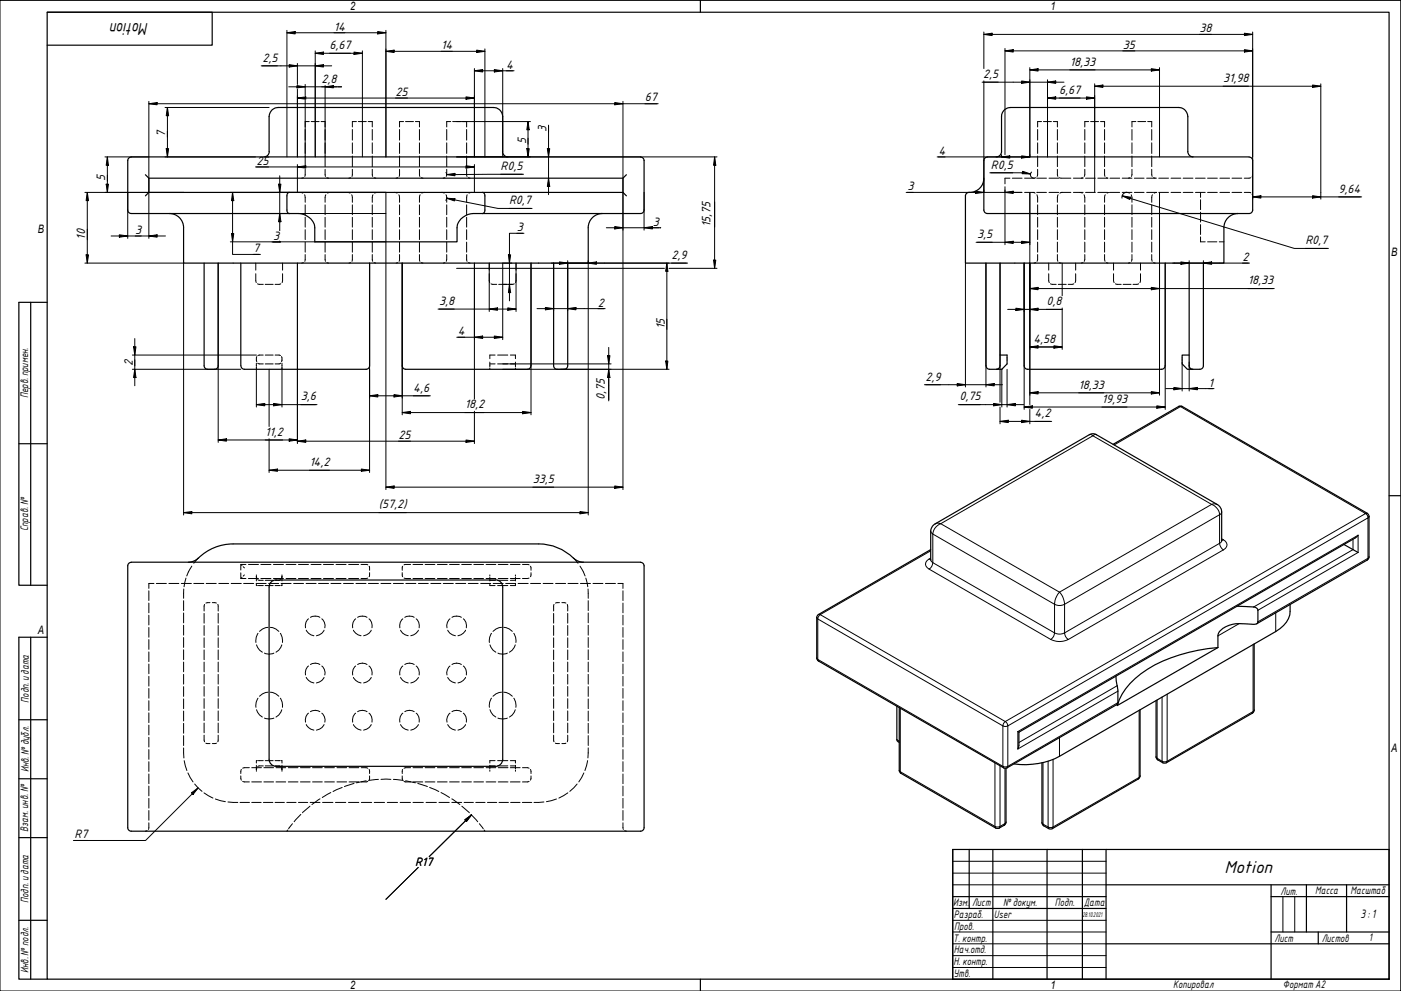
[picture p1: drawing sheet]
<svg xmlns="http://www.w3.org/2000/svg" width="594mm" height="420mm" viewBox="0 0 594 420" stroke-linecap="round" stroke-linejoin="round" font-family="sans-serif">
<g fill="none" stroke="#000" stroke-width=".51">
<path d="M61.7 74.1l1.4 1.4v6.1M63.1 75.5h201.1M114.1 64.3v-14.9a3.9 3.9 0 0 1 3.9-3.8h91.2a3.9 3.9 0 0 1 4 3.8v14.9M114.2 64.3l-.7 1.6-1.6 .6M213.1 64.3l.7 1.6 1.6 .6M265.6 74.1l-1.4 1.4v6.1M271.6 66.6l.9 .3 .6 1.2v20.9l-.6 1.2-.9 .3M271.7 66.5l-216 .1-.9 .3-.6 .7v21.4l.3 .9 .7 .6h71.5a6.8 6.8 0 0 1 6.8 6.1v5.9h60.3v-5.9a6.8 6.8 0 0 1 6.8-6.1h71.1M417.2 75.6a6.2 6.2 0 0 1-6.8 6.1l-.7 .5-.3 .9M418.7 66.5h111M418.7 66.6l-.9 .3-.6 1.2v20.9l.3 .9 1.2 .6M424.7 64.3l-.7 1.6-1.6 .6"/>
<path d="M424.7 64.3v-14.9a3.8 3.8 0 0 1 3.9-3.8h71.1a3.9 3.9 0 0 1 4 3.8v14.9M503.7 64.3l.6 1.6 1.6 .6M529.7 66.6l.9 .3 .6 1.2v20.9l-.6 1.2-.9 .3M122.7 81.6a1.26 1.26 0 0 0-1 1.4v6.1a1.26 1.26 0 0 0 1 1.4M122.7 81.6h-59.6l-1.4 1.4M122.7 81.6h81.9M204.6 81.6a1.26 1.26 0 0 1 1 1.4v6.1a1.26 1.26 0 0 1-1 1.4M204.6 81.6h59.6l1.4 1.4M255.4 90.5a6 6 0 0 0-6 6.1v14.9h-171.5v-15a6 6 0 0 0-6-6M409.4 83v28.5h109.6v-14.9a6 6 0 0 1 6-6.1M418.7 90.5h111M86.6 111.5v43.6l.2 .9 1.2 .6"/>
<path d="M92.5 111.5v43.6l-.3 .9-.7 .5-3.5 .1M102.1 111.5v43.5M156.7 111.5v43.6l-.6 1.2-.9 .3M170.6 111.5v43.6l.6 1.2 .9 .3h51.5M225.2 111.5v43.5M234.8 111.5v43.6l.2 .9 1.3 .6M240.7 111.5v43.6l-.3 .9-.7 .5-3.5 .1M418.1 111.5v43.5a1.52 1.52 0 0 0 1.4 1.6h5.3l2.2-2.3v-3.8h-2.9M424.1 111.5v43.5a1.52 1.52 0 0 1-1.5 1.6M434.3 111.5v43.6l.3 .9 1.2 .6M494.1 111.5v43.5M504.3 111.5v43.6l.2 .9 1.2 .6"/>
<path d="M510.3 111.5v43.6l-.6 1.2-.9 .3M102.2 155.1l.3 .9 1.2 .6h51.6M225.1 155.1l-.6 1.2-.9 .3M494 155.1l-.6 1.2-.9 .3h-56.8M504.3 150.5h-3v3.8l2.2 2.3h5.3M499.8 172.3h1.5M499.8 172.3l-27.8 16.1M501.3 172.3l78.5 45.4 .7 .9v17.5l-.4 1.1-47.2 27.3M461.9 184.3l-65.3 37.8a3.6 3.6 0 0 0-1.9 3.1v12.3M461.9 184.3l1.6-.4 1.5 .4M464.9 184.3l51.3 29.6a3.6 3.6 0 0 1 1.8 3.1l.1 12.3M55.6 238.4h216.1"/>
<path d="M55.7 238.4l-.9 .3-.6 1.2v111l.6 1.2 .9 .3h216M84.1 236.6l-2.3 1.4-1.9 .4M98.8 230.6a21 21 0 0 0-14.7 6.1M98.9 230.6h129.5a21 21 0 0 1 14.8 6.1M243.2 236.6l1.6 1.2 2.6 .6M271.6 238.4l1.2 .6 .3 .9v111l-.3 .9-1.2 .6M394.7 233l-47.6 27.5-.8 1.3M569.9 230.9l6 3.3M575.9 226.9l-1.1 1.1-142.7 82.4v5.7l-.5 1.4M117.2 245.9h92.9M210.2 245.9l1.3 .3 1 .8 .7 1.9v73l-.7 1.9-1 .8-1.3 .3h-93l-2-.7-.8-1-.3-1.3v-73l.7-1.9 1-.8 1.3-.3M524.6 257l7 .3a1.8 1.8 0 0 1 1.8 1.4v4.9a1.39 1.39 0 0 1-1.8 1.1 23.8 23.8 0 0 0-10.5 .5 5.8 5.8 0 0 0-4.7 4.4v5"/>
<path d="M547.1 256.3a10.6 10.6 0 0 1-6.1 11.5l-91.7 52.9a32.1 32.1 0 0 1-19.3 3.2M346.3 279l.8 1.3 78.5 45.2M346.3 261.8v17.1M516.4 274.6a66 66 0 0 0-32.5 11 25.9 25.9 0 0 0-10.1 13.5M516.4 274.6l-42.6 24.5M531.8 273v28.1l-.7 1.3M380.3 299.4v14.2l.1 .5 .9 .6M473.2 286.7l.8 5.8v6l-47 27h-1.4M473.8 298.6v.5M490.2 297v23.9l.5 1 2.4 1.5M381.3 300v26.6l.5 1 40.8 23.6 1.1-.1 2.1-1.2 .7-.9 .1-23.3M431.6 310.2l.5 .2"/>
<path d="M483.4 300.9v28l-.7 1.3M531.1 302.4l-36.5 21M441.8 323.4v25.4l.5 1.1 2.8 1.6 1.1-.2 36.5-21.1M493.1 323.4h1.5"/>
</g>
<g fill="none" stroke="#000" stroke-width=".42">
<path d="M129.4 54.9v4.5M131.1 51.5h-1.7v2.3M132 51.5h3.3M136.1 51.5h1.8v2.3M137.9 54.9v4.5M149.4 54.9v4.5M151.1 51.5h-1.7v2.3M152 51.5h3.3M156.1 51.5h1.8v2.3M157.9 54.9v4.5M169.4 54.9v4.5M171.1 51.5h-1.7v2.3"/>
<path d="M172 51.5h3.3M176.1 51.5h1.8v2.3M177.9 54.9v4.5M189.4 54.9v4.5M191.1 51.5h-1.7v2.3M192 51.5h3.3M196.2 51.5h1.7v2.3M197.9 54.9v4.5M440 54.9v4.5M441.6 51.5h-1.6v2.3M442.5 51.5h3.3M446.7 51.5h1.7v2.3"/>
<path d="M448.4 54.9v4.5M460 54.9v4.5M461.6 51.5h-1.6v2.3M462.5 51.5h3.3M466.7 51.5h1.7v2.3M468.4 54.9v4.5M480 54.9v4.5M481.6 51.5h-1.6v2.3M482.5 51.5h3.3M486.7 51.5h1.7v2.3M488.4 54.9v4.5M128.7 75.4l-.7 .1"/>
<path d="M129.4 71.8l-.2 3M129.4 60.6v4.5M129.4 66.1v4.6M137.9 71.8l.1 3M137.9 60.6v4.5M137.9 66.1v4.6M138.6 75.4l.7 .1M148.7 75.4l-.7 .1M149.4 71.8l-.2 3M149.4 60.6v4.5M149.4 66.1v4.6M157.9 71.8l.2 3"/>
<path d="M157.9 60.6v4.5M157.9 66.1v4.6M158.6 75.4l.7 .1M168.7 75.4l-.7 .1M169.4 71.8l-.2 3M169.4 60.6v4.5M169.4 66.1v4.6M177.9 71.8l.2 3M177.9 60.6v4.5M177.9 66.1v4.6M178.6 75.4l.7 .1M188.7 75.4l-.7 .1"/>
<path d="M189.4 71.8l-.2 3M189.4 60.6v4.5M189.4 66.1v4.6M197.9 71.8l.2 3M197.9 60.6v4.5M197.9 66.1v4.6M198.6 75.4l.7 .1M426.1 79.2v2.4h2.1M428.2 75.5h-2.1v2.5M429.3 75.5h4.1M434.5 75.5h4.1M439.2 75.4l-.7 .1"/>
<path d="M439.6 75.5h4.1M440 71.8l-.3 3M440 60.6v4.5M440 66.1v4.6M444.8 75.5h4.1M448.4 71.8l.2 3M448.4 60.6v4.5M448.4 66.1v4.6M449.1 75.4l.8 .1M450 75.5h4.1M455.2 75.5h4.1M459.2 75.4l-.7 .1"/>
<path d="M460 71.8l-.3 3M460 60.6v4.5M460 66.1v4.6M460.3 75.5h4.1M465.5 75.5h4.1M468.4 71.8l.2 3M468.4 60.6v4.5M468.4 66.1v4.6M469.1 75.4l.7 .1M470.7 75.5h4.1M475.9 75.5h4.1M479.2 75.4l-.7 .1"/>
<path d="M480 71.8l-.3 3M480 60.6v4.5M480 66.1v4.6M481 75.5h4.1M486.2 75.5h4.1M488.4 71.8l.2 3M488.4 60.6v4.5M488.4 66.1v4.6M489.1 75.4l.7 .1M491.4 75.5h4.1M496.6 75.5h4.1M501.7 75.5h4.1"/>
<path d="M506.9 75.5h4.1M512.1 75.5h4.1M517.3 75.5h4.1M522.4 75.5h4.1M530.4 75.4l-2.8 .1M531.2 74.1l-.3 .7M127.3 81.6l1.1 .3M129.2 82.6l.2 3.2M129.4 86.8v4.2M129.4 92.1v4.2M129.4 97.4v4.2M137.9 86.8v4.2"/>
<path d="M137.9 92.1v4.2M137.9 97.4v4.2M138.2 82.6l-.3 3.2M140 81.6l-1.1 .3M147.3 81.6l1.1 .3M149.1 82.6l.3 3.2M149.4 86.8v4.2M149.4 92.1v4.2M149.4 97.4v4.2M157.9 86.8v4.2M157.9 92.1v4.2M157.9 97.4v4.2"/>
<path d="M158.2 82.6l-.3 3.2M160 81.6l-1.1 .3M167.3 81.6l1 .3M169.1 82.6l.3 3.2M169.4 86.8v4.2M169.4 92.1v4.2M169.4 97.4v4.2M177.9 86.8v4.2M177.9 92.1v4.2M177.9 97.4v4.2M178.2 82.6l-.3 3.2M180 81.6l-1.1 .3"/>
<path d="M187.3 81.6l1 .3M189.1 82.6l.3 3.2M189.4 86.8v4.2M189.4 92.1v4.2M189.4 97.4v4.2M197.9 86.8v4.2M197.9 92.1v4.2M197.9 97.4v4.2M198.1 82.6l-.2 3.2M200 81.6l-1.1 .3M429.3 81.6h4.1M434.5 81.6h4.1"/>
<path d="M437.9 81.6l1 .3M439.6 81.6h4.1M439.7 82.6l.3 3.2M440 86.8v4.2M440 92.1v4.2M440 97.4v4.2M444.8 81.6h4.1M448.4 86.8v4.2M448.4 92.1v4.2M448.4 97.4v4.2M448.7 82.6l-.3 3.2M450 81.6h4.1"/>
<path d="M450.5 81.6l-1 .3M455.2 81.6h4.1M457.8 81.6l1.1 .3M459.7 82.6l.3 3.2M460 86.8v4.2M460 92.1v4.2M460 97.4v4.2M460.3 81.6h4.1M465.5 81.6h4.1M468.4 86.8v4.2M468.4 92.1v4.2M468.4 97.4v4.2"/>
<path d="M468.7 82.6l-.3 3.2M470.5 81.6l-1 .3M470.7 81.6h4.1M475.9 81.6h4.1M477.8 81.6l1.1 .3M479.7 82.6l.3 3.2M480 86.8v4.2M480 92.1v4.2M480 97.4v4.2M481 81.6h4.1M486.2 81.6h4.1M488.4 86.8v4.2"/>
<path d="M488.4 92.1v4.2M488.4 97.4v4.2M488.7 82.6l-.3 3.2M490.5 81.6l-1 .3M491.4 81.6h4.1M496.6 81.6h4.1M501.7 81.6h4.1M506.9 81.6h4.1M509.1 81.6v2.1M509.1 84.7v4.2M509.1 90v4.1M509.1 95.2v4.2"/>
<path d="M512.1 81.6h4.1M517.3 81.6h4.1M522.4 81.6h4.1M527.6 81.6l2.8 .2M530.9 82.3l.3 .7M108.5 116.1l.1 3.7M108.5 111.5v3M119.8 116.1l-.2 3.7M119.8 111.5v3M128.7 111.4l-.7 .1M129.4 107.9l-.2 2.9M129.4 102.7v4.2"/>
<path d="M137.9 107.9l.1 2.9M137.9 102.7v4.2M138.6 111.4l.7 .1M148.7 111.4l-.7 .1M149.4 107.9l-.2 2.9M149.4 102.7v4.2M157.9 107.9l.2 2.9M157.9 102.7v4.2M158.6 111.4l.7 .1M168.7 111.4l-.7 .1M169.4 107.9l-.2 2.9M169.4 102.7v4.2"/>
<path d="M177.9 107.9l.2 2.9M177.9 102.7v4.2M178.6 111.4l.7 .1M188.7 111.4l-.7 .1M189.4 107.9l-.2 2.9M189.4 102.7v4.2M197.9 107.9l.2 2.9M197.9 102.7v4.2M198.6 111.4l.7 .1M207.5 116.1l.1 3.7M207.5 111.5v3M218.8 116.1l-.2 3.7"/>
<path d="M218.8 111.5v3M439.2 111.4l-.7 .1M440 107.9l-.3 2.9M440 102.7v4.2M444.7 116.1l.2 3.7M444.7 111.5v3M448.4 107.9l.2 2.9M448.4 102.7v4.2M449.1 111.4l.8 .1M456.1 116.1l-.2 3.7M456.1 111.5v3M459.2 111.4l-.7 .1"/>
<path d="M460 107.9l-.3 2.9M460 102.7v4.2M468.4 107.9l.2 2.9M468.4 102.7v4.2M469.1 111.4l.7 .1M472.2 116.1l.2 3.7M472.2 111.5v3M479.2 111.4l-.7 .1M480 107.9l-.3 2.9M480 102.7v4.2M483.6 116.1l-.2 3.7M483.6 111.5v3"/>
<path d="M488.4 107.9l.2 2.9M488.4 102.7v4.2M489.1 111.4l.7 .1M509.1 100.4v2.1h1.9M512.1 102.5h3.9M517 102.5h2M109.2 120.3l2.4 .3M112.5 120.6h3.3M119.1 120.3l-2.5 .3M208.2 120.3l2.4 .3M211.5 120.6h3.3M218.1 120.3l-2.5 .3"/>
<path d="M445.5 120.3l2.4 .3M448.8 120.6h3.3M455.4 120.3l-2.5 .3M473 120.3l2.4 .3M476.2 120.6h3.4M482.9 120.3l-2.5 .3M108.7 152.6l.2 .7M108.7 154v1.3M108.7 155.6v.4M108.7 156.2v.4M108.9 151.2l-.2 1.6M109.3 154l.6 .3h1.7"/>
<path d="M111.6 150.5l-2.3 .2M112.5 154.3h3.3M112.5 150.5h3.3M116.6 150.5l2.3 .2M119 154l-.6 .3h-1.8M119.4 151.2l.2 1.6M119.6 152.6l-.2 .7M119.6 154v1.3M119.6 155.6v.4M119.6 156.2v.4M207.7 153.5v2.1M207.7 156.1v.5"/>
<path d="M207.7 154.3h2.2M209.9 150.5h-2.2v1.6M211 154.3h4.3M211 150.5h4.3M216.4 150.5h2.2v1.6M216.4 154.3h2.2M218.6 153.5v2.1M218.6 156.1v.5M84.1 236.6l-1.9 2.2M102.1 239.3l.5 .5M104.3 239.3h-2.2v2.4M105.3 239.3h4.3"/>
<path d="M110.6 239.3h4.3M116 239.3h4.2M121.3 239.3h4.2M126.6 239.3h4.2M131.9 239.3h4.2M137.2 239.3h4.2M142.5 239.3h4.2M147.8 239.3h4.3M153.1 239.3l2.9 .2M174.1 239.3l-2.8 .2M175.1 239.3h4.2M180.3 239.3h4.1"/>
<path d="M185.5 239.3h4.1M190.6 239.3h4.2M195.8 239.3h4.1M200.9 239.3h4.1M206.1 239.3h4.1M211.3 239.3h4.1M216.4 239.3h4.1M221.6 239.3l2.7 .2M243.2 236.6l1.9 2.2M63.1 250.5v4.1M63.1 255.7v4.1M65.3 247.4h-2.2v2.1"/>
<path d="M66.3 247.4h4.2M71.6 247.4h4.2M76.9 247.4h4.3M77.9 254.7v4.2M77.9 259.9v4.2M77.9 249.7v4M78.9 245.1l-.9 3.7M81.3 240l-2.1 4.2M82.2 247.4h4.2M86.7 256.3l-.1 2.8M87.4 247.4h4.3M89 255.5l-1.7 .2"/>
<path d="M90 255.5l1.8 .2M92.3 256.3l.2 2.8M92.8 247.4h4.2M98 247.4h4.3M102.1 242.9v2.4h2.2M102.6 244.8l-.5 .5M103.1 240.3l.5 .5M103.3 247.4h4.3M103.6 243.8l-.5 .5M105.3 245.3h4.3M108.6 247.4h4.2M108.7 244.3l.2 .8"/>
<path d="M108.7 243.8v.2M108.7 244.3v.4M108.7 244.9v1.4M108.7 247.3v1h.5M109.3 245.7l.6 .3h1.7M109.5 248.3h2.1M110.6 245.3h4.3M112.5 246h3.3M112.5 248.3h3.3M113.9 247.4h4.3M116 245.3h4.2M116.6 248.3h2.1"/>
<path d="M119 245.7l-.6 .3h-1.8M119.2 247.4h4.2M119.6 244.3l-.2 .8M119.6 243.8v.2M119.6 244.3v.4M119.6 244.9v1.4M119.6 247.3v1h-.5M121.3 245.3h4.2M124.5 247.4h4.2M126.6 245.3h4.2M129.8 247.4h4.2M131.9 245.3h4.2"/>
<path d="M135.1 247.4h4.2M137.2 245.3h4.2M140.3 247.4h4.3M142.5 245.3h4.2M145.7 247.4h4.2M147.8 245.3h4.3M150.9 247.4h4.3M156 245.1l-2.9 .2M156.2 247.4h4.3M156.5 240.1l.2 1.7M156.7 242.8l-.2 1.7M161.5 247.4h4.2"/>
<path d="M166.8 247.4h4.3M170.6 242.8l.2 1.7M170.8 240.1l-.2 1.7M171.3 245.1l2.8 .2M172.1 247.4h4.2M175.1 245.3h4.2M177.4 247.4h4.2M180.3 245.3h4.1M182.7 247.4h4.2M185.5 245.3h4.1M188 247.4h4.2M190.6 245.3h4.2"/>
<path d="M193.2 247.4h4.3M195.8 245.3h4.1M198.6 247.4h4.2M200.9 245.3h4.1M203.8 247.4h4.3M206.1 245.3h4.1M207.7 243.8v.5M207.7 244.8v1.5M207.7 247.3v1h2.2M207.7 246h2.2M209.1 247.4h4.3M211 246h4.3"/>
<path d="M211 248.3h4.3M211.3 245.3h4.1M214.4 247.4h4.2M216.4 245.3h4.1M216.4 246h2.2M218.6 243.8v.5M218.6 244.8v1.5M218.6 247.3v1h-2.2M219.7 247.4h4.3M224.3 245.1l-2.7 .2M224.9 240.1l.3 1.7M225 247.4h4.2"/>
<path d="M225.2 242.8l-.3 1.7M230.3 247.4h4.2M234.9 256.3l-.1 2.8M235.6 247.4h4.2M237.2 255.5l-1.7 .2M238.3 255.5l1.7 .2M240.5 256.3l.2 2.8M240.9 247.4h4.2M245.9 240l2.2 4.2M246.1 247.4h4.3M248.4 245.1l.8 3.7M249.4 249.7v4"/>
<path d="M249.4 254.7v4.2M249.4 259.9v4.2M251.5 247.4h4.2M256.7 247.4h4.3M262 247.4h2.2v2.1M264.2 250.5v4.1M264.2 255.7v4.1M63.1 260.8v4.2M63.1 266v4.2M63.1 271.2v4.1M63.1 276.4v4.1M77.9 265.1v4.2"/>
<path d="M77.9 270.3v4.2M77.9 275.5v4.2M86.6 260.1v4.1M86.6 265.2v4.2M86.6 270.4v4.2M86.6 275.6v4.1M92.5 260.1v4.1M92.5 265.2v4.2M92.5 270.4v4.2M92.5 275.6v4.1M108.8 273.4l1.3 2.3 1.2 .8M109.4 268.5a5.4 5.4 0 0 0-.9 3.9"/>
<path d="M112.1 276.9a4.7 4.7 0 0 0 4 0M113.7 266a5.3 5.3 0 0 0-3.7 1.7M114.6 266a5.3 5.3 0 0 1 3.6 1.7M118.9 268.5a5.4 5.4 0 0 1 .9 3.9M119.5 273.4l-1.3 2.3-1.2 .8M129.9 267.2a4.3 4.3 0 0 0 3.2 2.3M130.8 262.4a3.8 3.8 0 0 0-1.3 3.8M131.6 261.7a4.2 4.2 0 0 1 4 0M136.5 262.4a3.8 3.8 0 0 1 1.2 3.8M137.4 267.2a4 4 0 0 1-3.2 2.3M149.9 267.2a4.3 4.3 0 0 0 3.2 2.3M150.8 262.4a3.8 3.8 0 0 0-1.3 3.8"/>
<path d="M151.6 261.7a4.2 4.2 0 0 1 4 0M156.5 262.4a3.8 3.8 0 0 1 1.2 3.8M157.4 267.2a4 4 0 0 1-3.2 2.3M169.9 267.2a4 4 0 0 0 3.2 2.3M170.8 262.4a3.8 3.8 0 0 0-1.3 3.8M171.6 261.7a4.2 4.2 0 0 1 4 0M176.5 262.4a3.8 3.8 0 0 1 1.2 3.8M177.4 267.2a4.3 4.3 0 0 1-3.2 2.3M189.9 267.2a4 4 0 0 0 3.2 2.3M190.8 262.4a3.8 3.8 0 0 0-1.3 3.8M191.6 261.7a4.2 4.2 0 0 1 4 0M196.5 262.4a3.8 3.8 0 0 1 1.2 3.8"/>
<path d="M197.4 267.2a4.3 4.3 0 0 1-3.2 2.3M207.8 273.4l1.3 2.3 1.1 .8M208.4 268.5a5.4 5.4 0 0 0-.9 3.9M211.1 276.9a4.7 4.7 0 0 0 4 0M212.7 266a5.3 5.3 0 0 0-3.7 1.7M213.6 266a5.3 5.3 0 0 1 3.6 1.7M217.9 268.5a5.4 5.4 0 0 1 .9 3.9M218.5 273.4l-1.3 2.3-1.2 .8M234.8 260.1v4.1M234.8 265.2v4.2M234.8 270.4v4.2M234.8 275.6v4.1"/>
<path d="M240.7 260.1v4.1M240.7 265.2v4.2M240.7 270.4v4.2M240.7 275.6v4.1M249.4 265.1v4.2M249.4 270.3v4.2M249.4 275.5v4.2M264.2 260.8v4.2M264.2 266v4.2M264.2 271.2v4.1M264.2 276.4v4.1M63.1 281.5v4.2"/>
<path d="M63.1 286.7v4.2M63.1 291.9v4.1M63.1 297.1v4.1M77.9 280.7v4.1M77.9 285.9v4.1M77.9 291.1v4.2M77.9 296.3v4.2M86.6 280.7v4.1M86.6 285.9v4.1M86.6 291.1v4.1M86.6 296.2v4.1M92.5 280.7v4.1"/>
<path d="M92.5 285.9v4.1M92.5 291.1v4.1M92.5 296.2v4.1M109.4 296a5.4 5.4 0 0 0-.9 3.9M113.7 293.5a5.3 5.3 0 0 0-3.7 1.7M114.6 293.5a5.3 5.3 0 0 1 3.6 1.7M118.9 296a5.4 5.4 0 0 1 .9 3.9M129.9 287.2a4.3 4.3 0 0 0 3.2 2.3M130.8 282.4a3.8 3.8 0 0 0-1.3 3.8M131.6 281.7a3.8 3.8 0 0 1 4 0M136.5 282.4a3.8 3.8 0 0 1 1.2 3.8M137.4 287.2a4 4 0 0 1-3.2 2.3"/>
<path d="M149.9 287.2a4.3 4.3 0 0 0 3.2 2.3M150.8 282.4a3.8 3.8 0 0 0-1.3 3.8M151.6 281.7a3.8 3.8 0 0 1 4 0M156.5 282.4a3.8 3.8 0 0 1 1.2 3.8M157.4 287.2a4 4 0 0 1-3.2 2.3M169.9 287.2a4 4 0 0 0 3.2 2.3M170.8 282.4a3.8 3.8 0 0 0-1.3 3.8M171.6 281.7a3.8 3.8 0 0 1 4 0M176.5 282.4a3.8 3.8 0 0 1 1.2 3.8M177.4 287.2a4.3 4.3 0 0 1-3.2 2.3M189.9 287.2a4 4 0 0 0 3.2 2.3M190.8 282.4a3.8 3.8 0 0 0-1.3 3.8"/>
<path d="M191.6 281.7a3.8 3.8 0 0 1 4 0M196.5 282.4a3.8 3.8 0 0 1 1.2 3.8M197.4 287.2a4.3 4.3 0 0 1-3.2 2.3M208.4 296a5.4 5.4 0 0 0-.9 3.9M212.7 293.5a5.3 5.3 0 0 0-3.7 1.7M213.6 293.5a5.3 5.3 0 0 1 3.6 1.7M217.9 296a5.4 5.4 0 0 1 .9 3.9M234.8 280.7v4.1M234.8 285.9v4.1M234.8 291.1v4.1M234.8 296.2v4.1M240.7 280.7v4.1"/>
<path d="M240.7 285.9v4.1M240.7 291.1v4.1M240.7 296.2v4.1M249.4 280.7v4.1M249.4 285.9v4.1M249.4 291.1v4.2M249.4 296.3v4.2M264.2 281.5v4.2M264.2 286.7v4.2M264.2 291.9v4.1M264.2 297.1v4.1M63.1 302.2v4.2"/>
<path d="M63.1 307.4v4.2M63.1 312.6v4.1M63.1 317.8v4.1M77.9 317.1l.1 4.3M77.9 301.5v4.2M77.9 306.7v4.2M77.9 311.9v4.2M86.6 311.7l.1 2.8M86.6 301.4v4.1M86.6 306.6v4.1M87.3 315.1l1.7 .2M91.8 315.1l-1.8 .2"/>
<path d="M92.5 311.7l-.2 2.8M92.5 301.4v4.1M92.5 306.6v4.1M108.8 300.9l1.3 2.3 1.2 .8M112.1 304.5a5.4 5.4 0 0 0 4 0M119.5 300.9l-1.3 2.3-1.2 .8M129.9 307.2a4.3 4.3 0 0 0 3.2 2.3M130.8 302.4a3.8 3.8 0 0 0-1.3 3.8M131.6 301.7a3.8 3.8 0 0 1 4 0M136.5 302.4a3.8 3.8 0 0 1 1.2 3.8M137.4 307.2a4 4 0 0 1-3.2 2.3M149.9 307.2a4.3 4.3 0 0 0 3.2 2.3"/>
<path d="M150.8 302.4a3.8 3.8 0 0 0-1.3 3.8M151.6 301.7a3.8 3.8 0 0 1 4 0M156.5 302.4a3.8 3.8 0 0 1 1.2 3.8M157.4 307.2a4 4 0 0 1-3.2 2.3M169.9 307.2a4 4 0 0 0 3.2 2.3M170.8 302.4a3.8 3.8 0 0 0-1.3 3.8M171.6 301.7a3.8 3.8 0 0 1 4 0M176.5 302.4a3.8 3.8 0 0 1 1.2 3.8M177.4 307.2a4.3 4.3 0 0 1-3.2 2.3M189.9 307.2a4 4 0 0 0 3.2 2.3M190.8 302.4a3.8 3.8 0 0 0-1.3 3.8M191.6 301.7a3.8 3.8 0 0 1 4 0"/>
<path d="M196.5 302.4a3.8 3.8 0 0 1 1.2 3.8M197.4 307.2a4.3 4.3 0 0 1-3.2 2.3M207.8 300.9l1.3 2.3 1.1 .8M211.1 304.5a5.4 5.4 0 0 0 4 0M218.5 300.9l-1.3 2.3-1.2 .8M234.8 311.7l.1 2.8M234.8 301.4v4.1M234.8 306.6v4.1M235.5 315.1l1.7 .2M240 315.1l-1.7 .2M240.7 311.7l-.2 2.8M240.7 301.4v4.1"/>
<path d="M240.7 306.6v4.1M249.4 301.5v4.2M249.4 306.7v4.2M249.4 311.9v4.2M249.4 317.1l-.1 4.3M264.2 302.2v4.2M264.2 307.4v4.2M264.2 312.6v4.1M264.2 317.8v4.1M63.1 322.9v4.2M63.1 328.1v4.2M63.1 333.3v4.1"/>
<path d="M63.1 338.5v4.1M78.1 322.5l1.1 4.2M79.7 327.7l2.2 3.8M82.5 332.4l3.2 3.1M86.5 336.1l3.8 2.3M91.3 338.8l4.3 1.1M102.1 329l.3 1.8M102.4 326.2l-.3 1.8M102.9 331.3l2.8 .2M105.7 325.5l-2.8 .2M106.7 331.5h4.2M106.7 325.5h4.2"/>
<path d="M108.7 324.5v1.4M108.7 326.1v.4M108.7 326.7v.3M108.9 325.7l-.2 .7M109.2 322.5h-.5v1M109.5 322.5h2.1M111.6 324.7h-1.7l-.6 .3M111.9 331.5h4.1M111.9 325.5h4.1M112.5 324.7h3.3M112.5 322.5h3.3M116.6 324.7h1.8l.6 .3"/>
<path d="M116.6 322.5h2.1M117 331.5h4.2M117 325.5h4.2M119.1 322.5h.5v1M119.4 325.7l.2 .7M119.6 324.5v1.4M119.6 326.1v.4M119.6 326.7v.3M122.2 331.5h4.2M122.2 325.5h4.2M127.4 331.5h4.1M127.4 325.5h4.1"/>
<path d="M132.5 331.5h4.2M132.5 325.5h4.2M135.7 338.7l-3.4 2.4M137.7 331.5h4.1M137.7 325.5h4.1M140.3 336l-3.6 2.1M142.9 331.5h4.1M142.9 325.5h4.1M145.1 333.9l-3.9 1.7M148 331.5h4.1M148 325.5h4.1M150.1 332.1l-4.1 1.4"/>
<path d="M153.2 325.5l2.8 .2M155.3 331l-4.2 .9M156 331.3l-2.8 .2M156.5 326.2l.2 1.8M156.7 329l-.2 1.8M160.5 330.4l-4.2 .5M161.5 330.4h4.2M166.8 330.4l4.2 .5M170.6 329l.2 1.8M170.8 326.2l-.2 1.8M171.3 331.3l2.8 .2M172 331l4.1 .9"/>
<path d="M174.1 325.5l-2.8 .2M175.1 331.5h4.2M175.1 325.5h4.2M177.2 332.1l4 1.4M180.3 331.5h4.1M180.3 325.5h4.1M182.2 333.9l3.9 1.7M185.5 331.5h4.1M185.5 325.5h4.1M187 336l3.6 2.1M190.6 331.5h4.2M190.6 325.5h4.2"/>
<path d="M191.6 338.7l3.4 2.4M195.8 331.5h4.1M195.8 325.5h4.1M200.9 331.5h4.1M200.9 325.5h4.1M206.1 331.5h4.1M206.1 325.5h4.1M207.7 324.5v1.5M207.7 326.5v.5M207.7 324.7h2.2M209.9 322.5h-2.2v1M211 324.7h4.3"/>
<path d="M211 322.5h4.3M211.3 331.5h4.1M211.3 325.5h4.1M216.4 322.5h2.2v1M216.4 331.5h4.1M216.4 325.5h4.1M216.4 324.7h2.2M218.6 324.5v1.5M218.6 326.5v.5M221.6 325.5l2.7 .2M224.3 331.3l-2.7 .2M224.9 326.2l.3 1.8"/>
<path d="M225.2 329l-.3 1.8M236 338.8l-4.3 1.1M240.8 336.1l-3.8 2.3M244.7 332.4l-3.1 3.1M247.6 327.7l-2.2 3.8M249.2 322.5l-1.2 4.2M264.2 322.9v4.2M264.2 328.1v4.2M264.2 333.3v4.1M264.2 338.5v4.1M62.4 352.1l-.7 .3M63.1 348.8l-.2 2.8"/>
<path d="M63.1 343.6v4.2M96.6 340l4.2 .2M101.8 340.2h4M106.7 340.2h4M111.7 340.2h4M116.6 340.2h4M121.6 340.2h3.9M122 351.9l-.3 .5M124 349.2l-1.6 2.2M126.6 340.2h3.9M127.6 345.3l-2.9 3.1M131.4 341.8l-3.1 2.8"/>
<path d="M131.5 340.2h4.2M136.8 340.2h4.4M142.2 340.2h4.4M147.8 340.2h4.3M153.2 340.2h4.4M158.7 340.2h4.4M164.2 340.2h4.4M169.7 340.2h4.4M175.1 340.2h4.4M180.7 340.2h4.3M186.1 340.2h4.4M191.6 340.2h4.2"/>
<path d="M195.8 341.8l3.2 2.8M196.8 340.2h3.9M199.7 345.3l2.9 3.1M201.7 340.2h4M203.3 349.2l1.6 2.2M205.3 351.9l.3 .5M206.7 340.2h3.9M211.6 340.2h4M216.5 340.2h4M221.5 340.2h4M230.6 340l-4.2 .2M264.2 348.8l.2 2.8"/>
<path d="M264.2 343.6v4.2M264.9 352.1l.7 .3"/>
</g>
<g fill="none" stroke="#000" stroke-width=".42">
<path d="M499.8 172.3h1.5M461.9 184.3h.8l.7 .5 .8-.5h.7M472.4 188.6l28.2-16.2 78.5 45.3-152.8 88.2-78.5-45.3M513.8 213.8l1.2-.2 1.2 .3M513.8 213.8a5.2 5.2 0 0 1 3.3 4.4l.6-.3 .3-.9M579.8 217.7h-.7l.7 .8 .3 1.1 .4-.7M394.7 237.2h-.4a2.11 2.11 0 0 0-1.9 1.9 2.11 2.11 0 0 0 1.6 2.2 3.2 3.2 0 0 0 1.5-2.8l-.8-1.2M394.7 233.5l-46.9 27.1M394.7 236.6l-.7 .4M396.6 222.1l1.1-.3 1.2 .2a5.2 5.2 0 0 0-3.4 4.4l-.8-1.2M398.9 222l64.5-37.2 50.4 29-64.5 37.3zM517.1 230.4a3.9 3.9 0 0 0 1.6 2.8"/>
<path d="M518 229.2l-.3 .8-.6 .4M518 228.5l.7 .3M518.7 228.8l-.7 .3M518.7 228.8a2.26 2.26 0 0 1 1.6 2.2 2.26 2.26 0 0 1-1.6 2.2M518.7 233.2l-65.7 37.9M573.7 228.6v4.4l-42.1 24.3M580.5 236.1l-.7 1.3M394 241.3l51.6 29.8M447.2 256.2l-51.7-29.8v12.1l51.7 29.8M447.2 256.2v12.1M449.3 251.1a7.9 7.9 0 0 1 2.1 5.1 4.5 4.5 0 0 1-4.2 0 8.3 8.3 0 0 1 2.1-5.1zM451.4 256.2l65.7-38v12.2l-65.7 37.9z"/>
<path d="M533.4 258.7l42.5-24.5v-7.3l-144.3 83.3v7.3l42.4-24.5M541 259.8v8M346.3 278.9l.8 1.4M346.8 262.4l78.5 45.4v17.1l-78.5-45.3zM347.1 260.5l.7 .1M347.8 260.6l-.7 .8-.3 1-.5-.6M447.2 268.3a3.4 3.4 0 0 1-1.6 2.8M447.2 268.3a4.5 4.5 0 0 0 4.2 0 3.4 3.4 0 0 0 1.6 2.8 8.2 8.2 0 0 1-7.4 0M525.5 264.4l-9.1 5.2M531.4 273.2v28.5l-36.5 21v-28.4M533.4 263.6l46.7-26.9v-17.1l-152.7 88.2v17.1M473.7 290.7l-41.6 24.1"/>
<path d="M474 297.9l-46.6 27M492.8 295.5v27.2l-2.1-1.2v-24.7M380.3 313.6l1 .6M381.8 300.3v26.9l40.1 23.2v-27M425.9 306.2l.4-.3 .4 .3 .7 1.6-1.1 .2-1-.2zM449.3 312.7v8M483 301.2v28.4l-36.5 21v-28.6M531.8 301l-.7 1.4M381.3 326.6l.8 1.3M424.1 324.7v25.7l2-1.2v-23.4M427.4 324.9l-.4 .6M427.4 324.9l-1.1 .3-1-.3 .3 .6"/>
<path d="M444.4 322.7v27.9l-2.1-1.2v-26.1M483.4 329l-.7 1.2M490.2 320.9l.8 1.3M493.1 323.4l-.3-.7 1 .3 1.1-.3-.3 .7M422.2 351.1l-.3-.7 1.1 .2 1.1-.2-.4 .7M426.6 348.6l-.8 1.3M441.8 348.8l.8 1.3M444.7 351.3l-.3-.7 1.1 .3 1-.3-.3 .7"/>
</g>
<g fill="none" stroke="#000" stroke-width=".51">
<path d="M404 360.2h185v54.9h-185zM411 360.2v25M421 360.2v54.9M444 360.2v54.9M459 360.2v54.9M469 375.1h120M469 360.2v54.9M539 375.1v40M554 375.1v20M571 375.1v20M404 380.2h65M404 385.2h65"/>
<path d="M539 395.1h50M539 380.2h50M559 395.1v5.1M469 400.2h120"/>
</g>
<path d="M404 365.2h65M404 370.2h65M404 375.1h65M404 390.2h65M404 395.1h65M544 380.2v14.9M549 380.2v14.9M404 400.2h65M404 405.2h65M404 410.2h65" fill="none" stroke="#000" stroke-width=".42"/>
<path d="M20 5.2h569v409.9h-569zM297 .2v5M589 210.2h5M297 415.1v5.1" fill="none" stroke="#000" stroke-width=".51"/>
<path d="M0 .2h594v420h-594z" fill="none" stroke="#000" stroke-width=".42"/>
<path d="M20 5.2h70v14h-70M13 128.2v119.9M20 128.2h-12v119.9h12M8 188.1h12M13 270.2v144.9M20 270.2h-12v144.9h12M8 305.2h12M8 330.2h12M8 355.1h12M8 390.2h12" fill="none" stroke="#000" stroke-width=".51"/>
<g fill="none" stroke="#000" stroke-width=".42">
<path d="M121.7 13.9l3.5-.5v1zM121.7 13.9h41.9M121.7 12.9v53.6M160.1 13.4l3.5 .5-3.5 .5zM163.6 12.9v53.6M417.2 14.6l3.5-.5v1zM417.2 13.6v15.5M417.2 14.6h114M527.7 14.1l3.5 .5-3.5 .5zM531.2 13.6v70.8M110.7 27.9h30M122.4 36.8h22.4"/>
<path d="M122.6 27.4l3.5 .5-3.5 .5zM125.9 36.3l3.5 .5-3.5 .5zM126.1 26.9v8.9M126.1 37.8v28.7M129.4 35.8v4.8M133.7 22.6l3.5-.5v1zM133.7 27.9l3.5-.5v1zM133.7 22.6h20M133.7 21.6v44.9M137.9 36.8l3.5-.5v1zM137.9 36.2v30.3M150.1 22.1l3.6 .5-3.6 .5z"/>
<path d="M153.7 21.6v44.9M163.6 21.8l3.5-.5v1zM163.6 21.8h42M201.2 30l3.5-.5v1zM201.2 29.1v37.4M201.2 30h16.8M202.1 21.3l3.5 .5-3.5 .5zM205.6 20.7v45.8M209.6 29.5l3.6 .5-3.6 .5zM213.2 29.1v37.4M416.4 34.8h34.8M417.2 34.3v47.3"/>
<path d="M426.1 21.6l3.5-.5v1zM426.1 20.6v45M426.1 21.6h105.1M433.2 34.3l3.5 .5-3.5 .5zM436.7 29.6l3.5-.5v1zM436.7 28.7v37.8h-39.3M436.7 29.6h55M444.2 34.8l3.5-.5v1zM444.2 33.8v32.7M464.2 36.6l3.5-.6v1.1zM464.2 36.6h95.9M464.2 35.5v46.1"/>
<path d="M488.2 29.1l3.5 .5-3.5 .5zM491.7 28.7v37.8M527.7 21.1l3.5 .5-3.5 .5zM556.6 36l3.5 .6-3.5 .5zM560.1 35.5v48.9M63.1 44l3.5-.5v.9zM63.1 44h216M63.1 43v58.1M70 45.6h44.1M71 45.6l.5 3.5h-1zM71 45.6v20.9M126.1 41.6l3.6-.5v1z"/>
<path d="M126.1 41.6h75.1M129.4 42.5v24M193.6 51.5h31.3M197.6 41.1l3.6 .5-3.6 .5zM223.9 51.5l.5 3.5h-1zM223.9 51.5v15M232.6 53.1v29.4M260.7 43.5l3.5 .5-3.5 .4zM264.2 43v164.6M444.2 41.6l3.5-.5v1zM444.2 41.6h20M460.7 41.1l3.5 .5-3.5 .5z"/>
<path d="M44.5 66.5h18.6M45 78.1h1l-.5 3.5zM45.5 66.5l.5 3.6h-1zM45.5 66.5v15.1M70 66.5h38.3M70.5 63h1l-.5 3.5zM108.3 70.8h92.9M118.1 78.1h1l-.5 3.5zM118.6 74.5v23.2M126.1 70.8l3.6-.5v1zM126.1 69.8v11.8M189.1 73.1l.3 1"/>
<path d="M189.4 74l3.5-.5v1zM193.6 66.5h110.4M197.6 70.3l3.6 .5-3.6 .5zM201.2 69.8v11.8M212.3 73.9h9.2M222 73.9l-32.6 .1M223.4 63h1l-.5 3.5zM232.1 63h1l-.5 3.5zM232.6 75.5l.5 3.5h-1zM303 66.5l.5 3.6h-.9zM303 66.5v47.3M419.7 73.3h14.4l-.5-.2 3.4 .7"/>
<path d="M420.2 73.3h9.3M424.7 66.5l3.5-.4v.9zM424.7 65.6v.9M433.2 66.1l3.5 .4-3.5 .5zM433.6 72.6l3.4 1.2-3.5-.2zM437.5 72.9a1.49 1.49 0 0 0-.5 1.7 1.49 1.49 0 0 0 1.4 .9M36 81.6h41.9M37 81.6l.5 3.5h-1zM37 81.6v29.9M50.6 99.5l3.6 .6-3.6 .5zM54.2 81.6v19.5M97.7 81.6h65.9v126"/>
<path d="M98.2 99h.9l-.5 3.5zM98.6 81.6l.5 3.5h-.9zM98.6 81.6v26.3h11.8M117.7 90.5h45.9M118.6 90.5l.5 3.5h-1zM189.4 84.1l3.5 .1-.2 1zM189.4 84.1l21.7 4.3h14.5M189.5 83.6l-.5 1.4M215.8 88.4h9.3M219.1 98.9h2.6M222.2 98.9h-6.2v28.7M257.1 96.6h23.1"/>
<path d="M260.7 96.1l3.5 .5-3.5 .5zM273.1 96.6l3.6-.5v1zM273.1 81.6v16M384.2 81.6h49M413.6 81.1l3.6 .5-3.6 .4zM426.1 81.6l3.5-.5v.9zM426.1 80.6v23.1M436.7 81.6v90M475.9 83l3.5 .6-.4 1zM475.9 83l72.9 22.3h14.5M477.9 81.5a2.13 2.13 0 0 0-2.1 2.5M491.7 81.6v86"/>
<path d="M531.2 83.5l3.5-.5v1zM531.2 83.5h46.2M556.6 83l3.5 .5-3.5 .5zM36 111.5h41.9v106.9M36.5 108.1h1l-.5 3.4zM47.1 100.1h23.1M63.1 100.1l3.5-.6v1.1zM92.5 111.5v76.1M97.7 102.5h65.9M107.4 107.9h2.5M115.8 102.6h2.6M118.6 102.2l.3 .4h-3.5"/>
<path d="M126.1 111.5v76.6M156.7 111.5v88.8M170.6 111.5v64.4M193.6 113.8h88.1M201.2 111.5v57.6M207.5 111.5v20.6M215.6 108.1h.9l-.5 3.4zM217 111.5h-3.8v32.5M218.8 111.5v20.6M225.2 111.5v64.4M233.7 111.5h57.9M234.8 111.5v20.3"/>
<path d="M237.2 111l3.5 .5-3.5 .6zM240.7 110.5v21.3M249.4 111.5l3.5-.5v1.1zM249.4 110.5v107.9M282.8 111.5l.4 3.5h-.9zM282.8 111.5v45.1M283.7 113.8h20.3M302.6 110.3h.9l-.5 3.5zM409.4 111.5v52.6M413.9 102.7h22.8M418.1 111.5v52.6M424.1 111.5v59"/>
<path d="M426.1 102.7l3.5-.4v.9zM433.2 102.3l3.5 .4-3.5 .5zM434.3 111.5v62.1M450.4 111.5v13.9M494.1 111.5v62.1M497.3 111.5h32.5M500.8 111l3.5 .5-3.5 .6zM504.3 110.5v1M510.3 111.5l3.5-.5v1.1zM510.3 110.5v1M553.5 105.3h9.3M185.7 131h33.1"/>
<path d="M207.5 131l3.4-.5v1.1zM213.2 120.6h3.8M215.3 130.5l3.5 .5-3.5 .6zM216 120.6l.5 3.5h-.9zM227.7 130.9h28.9M231.3 130.3l3.5 .6-3.5 .5zM240.7 130.9l3.5-.6v1.1zM427.3 131.2h23.3M430.8 130.7l3.5 .5-3.5 .5zM436.7 131.2l3.5-.5v1zM436.7 122.3l3.5-.5v1.1zM436.7 122.3h103.6"/>
<path d="M450.4 130.6v17.5M488.2 121.8l3.5 .5-3.5 .6zM56.1 156.6h46M56.1 150.5h52.6M56.6 147h1.1l-.6 3.5zM57.1 156.6l.6 3.5h-1.1zM57.1 143.6v20M108.7 156.6v16M114.1 156.6v24.2M119.6 156.6v16M193.7 143h19.5M201.2 143l3.5-.5v1z"/>
<path d="M209.6 142.5l3.6 .5-3.6 .5zM213.2 156.6h70.5M213.2 154.3h45.9M257.6 150.8h1l-.5 3.5zM258.1 156.6l.5 3.5h-1zM258.1 147.3v22.7M282.3 153.1h.9l-.4 3.5zM424.8 156.6v16M427 156.6v16M436.7 147.1l3.5-.5v1zM436.7 147.1h13.7M446.9 146.6l3.5 .5-3.5 .5z"/>
<path d="M501.3 153.5v12.3M504.3 153.5v12.3M108.7 171.6l3.6-.6v1.1zM108.7 171.6h25.7M116 171l3.6 .6-3.6 .5zM156.7 167.8l3.5-.5v1zM156.7 167.8h25.8M167.1 167.3l3.5 .5-3.5 .5zM170.6 174.9l3.5-.5v1zM170.6 174.9h54.6M201.2 174.3v13.8M221.6 174.4l3.6 .5-3.6 .5z"/>
<path d="M392 163.1h33.1M405.9 162.6l3.5 .5-3.5 .5zM406.3 171.6h27.8M418.1 163.1l3.5-.5v1zM421.3 171l3.5 .6-3.5 .5zM424.1 178.7l3.4-.5v1zM424.1 178.7h21.9M424.1 172.6v7.1M427 171.6l3.6-.6v1.1zM433.2 178.2l3.5 .5-3.5 .5zM434.3 172.6l3.5-.5v1zM434.3 172.6h59.8"/>
<path d="M436.7 166.5l3.5-.5v1zM436.7 166.5h55M436.7 173.6v6.1M488.2 166l3.5 .5-3.5 .5zM490.5 172.1l3.6 .5-3.6 .5zM494.3 164.8h20.5M497.8 164.3l3.5 .5-3.5 .5zM504.3 164.8l3.4-.5v1zM92.5 186.5l3.5-.5v1zM92.5 186.5h33.6M114.1 199.4l3.6-.5v.9zM114.1 199.4h42.6"/>
<path d="M114.1 186v14.3M122.6 186l3.5 .5-3.5 .5zM126.1 187l3.6-.5v1.1zM126.1 187h75.1M153.2 198.9l3.5 .5-3.5 .4zM197.6 186.5l3.6 .5-3.6 .6zM77.9 217.3l3.4-.4v.9zM77.9 217.3h171.5M163.6 206.5l3.5-.5v1.1zM163.6 206.5h100.6M245.9 216.9l3.5 .4-3.5 .5zM260.7 206l3.5 .5-3.5 .6z"/>
<path d="M81.2 336.1l2.8-2-2.1 2.7zM84 334.1l-22.3 22.2h-30.6M31.6 356.3h5.5M197.1 347.6l2.9-2.1-2.2 2.8zM200 345.5l-18 17.7M177.4 367.8l-13.8 13.5"/>
</g>
<g fill="#000">
<path d="M121.7 13.9l3.5-.5v1z" fill-rule="evenodd"/>
<path d="M160.1 13.4l3.5 .5-3.5 .5z" fill-rule="evenodd"/>
<path d="M417.2 14.6l3.5-.5v1z" fill-rule="evenodd"/>
<path d="M527.7 14.1l3.5 .5-3.5 .5z" fill-rule="evenodd"/>
<path d="M122.6 27.4l3.5 .5-3.5 .5z" fill-rule="evenodd"/>
<path d="M125.9 36.3l3.5 .5-3.5 .5z" fill-rule="evenodd"/>
<path d="M133.7 22.6l3.5-.5v1z" fill-rule="evenodd"/>
<path d="M133.7 27.9l3.5-.5v1z" fill-rule="evenodd"/>
<path d="M137.9 36.8l3.5-.5v1z" fill-rule="evenodd"/>
<path d="M150.1 22.1l3.6 .5-3.6 .5z" fill-rule="evenodd"/>
<path d="M163.6 21.8l3.5-.5v1z" fill-rule="evenodd"/>
<path d="M202.1 21.3l3.5 .5-3.5 .5z" fill-rule="evenodd"/>
<path d="M201.2 30l3.5-.5v1z" fill-rule="evenodd"/>
<path d="M209.6 29.5l3.6 .5-3.6 .5z" fill-rule="evenodd"/>
<path d="M426.1 21.6l3.5-.5v1z" fill-rule="evenodd"/>
<path d="M433.2 34.3l3.5 .5-3.5 .5z" fill-rule="evenodd"/>
<path d="M436.7 29.6l3.5-.5v1z" fill-rule="evenodd"/>
<path d="M444.2 34.8l3.5-.5v1z" fill-rule="evenodd"/>
<path d="M464.2 36.6l3.5-.6v1.1z" fill-rule="evenodd"/>
<path d="M488.2 29.1l3.5 .5-3.5 .5z" fill-rule="evenodd"/>
<path d="M527.7 21.1l3.5 .5-3.5 .5z" fill-rule="evenodd"/>
<path d="M556.6 36l3.5 .6-3.5 .5z" fill-rule="evenodd"/>
<path d="M63.1 44l3.5-.5v.9z" fill-rule="evenodd"/>
<path d="M71 45.6l.5 3.5h-1z" fill-rule="evenodd"/>
<path d="M126.1 41.6l3.6-.5v1z" fill-rule="evenodd"/>
<path d="M197.6 41.1l3.6 .5-3.6 .5z" fill-rule="evenodd"/>
<path d="M223.9 51.5l.5 3.5h-1z" fill-rule="evenodd"/>
<path d="M260.7 43.5l3.5 .5-3.5 .4z" fill-rule="evenodd"/>
<path d="M444.2 41.6l3.5-.5v1z" fill-rule="evenodd"/>
<path d="M460.7 41.1l3.5 .5-3.5 .5z" fill-rule="evenodd"/>
<path d="M45 78.1h1l-.5 3.5z" fill-rule="evenodd"/>
<path d="M45.5 66.5l.5 3.6h-1z" fill-rule="evenodd"/>
<path d="M70.5 63h1l-.5 3.5z" fill-rule="evenodd"/>
<path d="M118.1 78.1h1l-.5 3.5z" fill-rule="evenodd"/>
<path d="M126.1 70.8l3.6-.5v1z" fill-rule="evenodd"/>
<path d="M189.4 74l3.5-.5v1z" fill-rule="evenodd"/>
<path d="M197.6 70.3l3.6 .5-3.6 .5z" fill-rule="evenodd"/>
<path d="M223.4 63h1l-.5 3.5z" fill-rule="evenodd"/>
<path d="M232.1 63h1l-.5 3.5z" fill-rule="evenodd"/>
<path d="M232.6 75.5l.5 3.5h-1z" fill-rule="evenodd"/>
<path d="M303 66.5l.5 3.6h-.9z" fill-rule="evenodd"/>
<path d="M424.7 66.5l3.5-.4v.9z" fill-rule="evenodd"/>
<path d="M433.2 66.1l3.5 .4-3.5 .5z" fill-rule="evenodd"/>
<path d="M433.6 72.6l3.4 1.2-3.5-.2z" fill-rule="evenodd"/>
<path d="M37 81.6l.5 3.5h-1z" fill-rule="evenodd"/>
<path d="M63.1 100.1l3.5-.6v1.1z" fill-rule="evenodd"/>
<path d="M98.2 99h.9l-.5 3.5z" fill-rule="evenodd"/>
<path d="M98.6 81.6l.5 3.5h-.9z" fill-rule="evenodd"/>
<path d="M118.6 90.5l.5 3.5h-1z" fill-rule="evenodd"/>
<path d="M189.4 84.1l3.5 .1-.2 1z" fill-rule="evenodd"/>
<path d="M260.7 96.1l3.5 .5-3.5 .5z" fill-rule="evenodd"/>
<path d="M273.1 96.6l3.6-.5v1z" fill-rule="evenodd"/>
<path d="M413.6 81.1l3.6 .5-3.6 .4z" fill-rule="evenodd"/>
<path d="M426.1 81.6l3.5-.5v.9z" fill-rule="evenodd"/>
<path d="M475.9 83l3.5 .6-.4 1z" fill-rule="evenodd"/>
<path d="M531.2 83.5l3.5-.5v1z" fill-rule="evenodd"/>
<path d="M556.6 83l3.5 .5-3.5 .5z" fill-rule="evenodd"/>
<path d="M36.5 108.1h1l-.5 3.4z" fill-rule="evenodd"/>
<path d="M50.6 99.5l3.6 .6-3.6 .5z" fill-rule="evenodd"/>
<path d="M215.6 108.1h.9l-.5 3.4z" fill-rule="evenodd"/>
<path d="M237.2 111l3.5 .5-3.5 .6z" fill-rule="evenodd"/>
<path d="M249.4 111.5l3.5-.5v1.1z" fill-rule="evenodd"/>
<path d="M282.8 111.5l.4 3.5h-.9z" fill-rule="evenodd"/>
<path d="M302.6 110.3h.9l-.5 3.5z" fill-rule="evenodd"/>
<path d="M426.1 102.7l3.5-.4v.9z" fill-rule="evenodd"/>
<path d="M433.2 102.3l3.5 .4-3.5 .5z" fill-rule="evenodd"/>
<path d="M500.8 111l3.5 .5-3.5 .6z" fill-rule="evenodd"/>
<path d="M510.3 111.5l3.5-.5v1.1z" fill-rule="evenodd"/>
<path d="M207.5 131l3.4-.5v1.1z" fill-rule="evenodd"/>
<path d="M215.3 130.5l3.5 .5-3.5 .6z" fill-rule="evenodd"/>
<path d="M216 120.6l.5 3.5h-.9z" fill-rule="evenodd"/>
<path d="M231.3 130.3l3.5 .6-3.5 .5z" fill-rule="evenodd"/>
<path d="M240.7 130.9l3.5-.6v1.1z" fill-rule="evenodd"/>
<path d="M430.8 130.7l3.5 .5-3.5 .5z" fill-rule="evenodd"/>
<path d="M436.7 131.2l3.5-.5v1z" fill-rule="evenodd"/>
<path d="M436.7 122.3l3.5-.5v1.1z" fill-rule="evenodd"/>
<path d="M488.2 121.8l3.5 .5-3.5 .6z" fill-rule="evenodd"/>
<path d="M56.6 147h1.1l-.6 3.5z" fill-rule="evenodd"/>
<path d="M201.2 143l3.5-.5v1z" fill-rule="evenodd"/>
<path d="M209.6 142.5l3.6 .5-3.6 .5z" fill-rule="evenodd"/>
<path d="M257.6 150.8h1l-.5 3.5z" fill-rule="evenodd"/>
<path d="M282.3 153.1h.9l-.4 3.5z" fill-rule="evenodd"/>
<path d="M436.7 147.1l3.5-.5v1z" fill-rule="evenodd"/>
<path d="M446.9 146.6l3.5 .5-3.5 .5z" fill-rule="evenodd"/>
<path d="M57.1 156.6l.6 3.5h-1.1z" fill-rule="evenodd"/>
<path d="M108.7 171.6l3.6-.6v1.1z" fill-rule="evenodd"/>
<path d="M116 171l3.6 .6-3.6 .5z" fill-rule="evenodd"/>
<path d="M156.7 167.8l3.5-.5v1z" fill-rule="evenodd"/>
<path d="M167.1 167.3l3.5 .5-3.5 .5z" fill-rule="evenodd"/>
<path d="M170.6 174.9l3.5-.5v1z" fill-rule="evenodd"/>
<path d="M221.6 174.4l3.6 .5-3.6 .5z" fill-rule="evenodd"/>
<path d="M258.1 156.6l.5 3.5h-1z" fill-rule="evenodd"/>
<path d="M405.9 162.6l3.5 .5-3.5 .5z" fill-rule="evenodd"/>
<path d="M421.3 171l3.5 .6-3.5 .5z" fill-rule="evenodd"/>
<path d="M418.1 163.1l3.5-.5v1z" fill-rule="evenodd"/>
<path d="M424.1 178.7l3.4-.5v1z" fill-rule="evenodd"/>
<path d="M427 171.6l3.6-.6v1.1z" fill-rule="evenodd"/>
<path d="M433.2 178.2l3.5 .5-3.5 .5z" fill-rule="evenodd"/>
<path d="M434.3 172.6l3.5-.5v1z" fill-rule="evenodd"/>
<path d="M436.7 166.5l3.5-.5v1z" fill-rule="evenodd"/>
<path d="M488.2 166l3.5 .5-3.5 .5z" fill-rule="evenodd"/>
<path d="M490.5 172.1l3.6 .5-3.6 .5z" fill-rule="evenodd"/>
<path d="M497.8 164.3l3.5 .5-3.5 .5z" fill-rule="evenodd"/>
<path d="M504.3 164.8l3.4-.5v1z" fill-rule="evenodd"/>
<path d="M92.5 186.5l3.5-.5v1z" fill-rule="evenodd"/>
<path d="M114.1 199.4l3.6-.5v.9z" fill-rule="evenodd"/>
<path d="M122.6 186l3.5 .5-3.5 .5z" fill-rule="evenodd"/>
<path d="M126.1 187l3.6-.5v1.1z" fill-rule="evenodd"/>
<path d="M153.2 198.9l3.5 .5-3.5 .4z" fill-rule="evenodd"/>
<path d="M197.6 186.5l3.6 .5-3.6 .6z" fill-rule="evenodd"/>
<path d="M77.9 217.3l3.4-.4v.9z" fill-rule="evenodd"/>
<path d="M163.6 206.5l3.5-.5v1.1z" fill-rule="evenodd"/>
<path d="M245.9 216.9l3.5 .4-3.5 .5z" fill-rule="evenodd"/>
<path d="M260.7 206l3.5 .5-3.5 .6z" fill-rule="evenodd"/>
<path d="M81.2 336.1l2.8-2-2.1 2.7z" fill-rule="evenodd"/>
<path d="M197.1 347.6l2.9-2.1-2.2 2.8z" fill-rule="evenodd"/>
<path d="M197.1 347.6l2.9-2.1-2.2 2.8z" fill-rule="evenodd"/>
</g>
<g font-size="7">
<text x="63" y="9.6" transform="rotate(180 63 9.6)">Motion</text>
<text x="519.2" y="370.1">Motion</text>
</g>
<g font-size="5">
<text x="148.5" y="4.2">2</text>
<text x="445.5" y="4.2">1</text>
<text x="141.6" y="13">14</text>
<text x="508.6" y="13.7">38</text>
<text x="139.8" y="20.8">6,67</text>
<text x="187.1" y="20.9">14</text>
<text x="476.1" y="20.7">35</text>
<text x="111.3" y="26.1">2,5</text>
<text x="214.6" y="29.1">4</text>
<text x="453.6" y="27.9">18,33</text>
<text x="136.4" y="35">2,8</text>
<text x="416.9" y="33.1">2,5</text>
<text x="518.7" y="34.8">31,98</text>
<text x="167.7" y="40.7">25</text>
<text x="449.1" y="39.8">6,67</text>
<text x="273.5" y="43">67</text>
<text x="70" y="58.1" transform="rotate(-90 70 58.1)">7</text>
<text x="231.7" y="56.1" transform="rotate(-90 231.7 56.1)">3</text>
<text x="223.1" y="61.1" transform="rotate(-90 223.1 61.1)">5</text>
<text x="397.9" y="65.7">4</text>
<text x="108.8" y="69.9">25</text>
<text x="420.2" y="71.5">R0,5</text>
<text x="44.6" y="76.8" transform="rotate(-90 44.6 76.8)">5</text>
<text x="212.3" y="72.2">R0,5</text>
<text x="384.7" y="80.7">3</text>
<text x="567.6" y="81.7">9,64</text>
<text x="215.8" y="86.6">R0,7</text>
<text x="276.8" y="95.7">3</text>
<text x="16" y="98.7">B</text>
<text x="36.1" y="101.6" transform="rotate(-90 36.1 101.6)">10</text>
<text x="57.3" y="99.2">3</text>
<text x="115.8" y="101.7">3</text>
<text x="219.1" y="98">3</text>
<text x="301.3" y="96.2" transform="rotate(-90 301.3 96.2)">15,75</text>
<text x="414.4" y="101">3,5</text>
<text x="107.4" y="107">7</text>
<text x="553.5" y="103.6">R0,7</text>
<text x="284.7" y="109.8">2,9</text>
<text x="526.9" y="110.7">2</text>
<text x="590" y="108.6">B</text>
<text x="529.1" y="120.6">18,33</text>
<text x="186.2" y="129.3">3,8</text>
<text x="253.6" y="130">2</text>
<text x="443.7" y="129.4">0,8</text>
<text x="194.2" y="142.2">4</text>
<text x="281.9" y="139.7" transform="rotate(-90 281.9 139.7)">15</text>
<text x="438.2" y="145.4">4,58</text>
<text x="56.3" y="155.1" transform="rotate(-90 56.3 155.1)">2</text>
<text x="392.5" y="161.3">2,9</text>
<text x="175.3" y="166">4,6</text>
<text x="457.4" y="164.8">18,33</text>
<text x="512.5" y="163.9">1</text>
<text x="127.6" y="169.8">3,6</text>
<text x="197" y="173.1">18,2</text>
<text x="256.4" y="169.5" transform="rotate(-90 256.4 169.5)">0,75</text>
<text x="406.8" y="169.8">0,75</text>
<text x="467.2" y="170.8">19,93</text>
<text x="438.7" y="177">4,2</text>
<text x="112.5" y="184.8">11,2</text>
<text x="169" y="186.2">25</text>
<text x="131.2" y="197.6">14,2</text>
<text x="225.9" y="204.8">33,5</text>
<text x="160.6" y="215.6">(57,2)</text>
<text x="16" y="268.6">A</text>
<text x="590" y="318.7">A</text>
<text x="31.6" y="355.4">R7</text>
<text x="176.1" y="367.2">R17</text>
<text x="576.8" y="389.3">3:1</text>
<text x="148.5" y="419.1">2</text>
<text x="445.5" y="419.1">1</text>
</g>
<g font-size="4.4">
<text x="11.9" y="168.8" transform="rotate(-90 11.9 168.8)">Перв. примен.</text>
<text x="12" y="225.3" transform="rotate(-90 12 225.3)">Справ. №</text>
<text x="12.2" y="297.9" transform="rotate(-90 12.2 297.9)">Подп. идата</text>
<text x="12.2" y="327.4" transform="rotate(-90 12.2 327.4)">Инв. №дубл.</text>
<text x="12" y="352.6" transform="rotate(-90 12 352.6)">Взам. инв. №</text>
<text x="12.1" y="382.9" transform="rotate(-90 12.1 382.9)">Подп. идата</text>
<text x="543" y="379.3">Лит.</text>
<text x="557.7" y="379.2">Масса</text>
<text x="572.6" y="379.2">Масштаб</text>
<text x="404.2" y="384.2">Изм.</text>
<text x="404.5" y="389.2">Разраб.</text>
<text x="412.2" y="384.2">Лист</text>
<text x="421.4" y="389.2">User</text>
<text x="425.4" y="384.1">№докум.</text>
<text x="447.4" y="384.3">Подп.</text>
<text x="459.5" y="384.3">Дата</text>
<text x="404.6" y="394.2">Пров.</text>
<text x="404.2" y="399.3">Т. контр.</text>
<text x="540.4" y="399.3">Лист</text>
<text x="560.5" y="399.3">Листов</text>
<text x="580.4" y="399.1">1</text>
<text x="404.5" y="404.2">Нач.отд.</text>
<text x="12.1" y="412.5" transform="rotate(-90 12.1 412.5)">Инв. №подл.</text>
<text x="404.4" y="409.2">Н. контр.</text>
<text x="404.4" y="414.3">Утв.</text>
<text x="497.5" y="418.9">Копировал</text>
<text x="544" y="418.8">Формат A2</text>
</g>
<text font-size="2.8" x="459" y="388.7">28.10.2021</text>
</svg>
